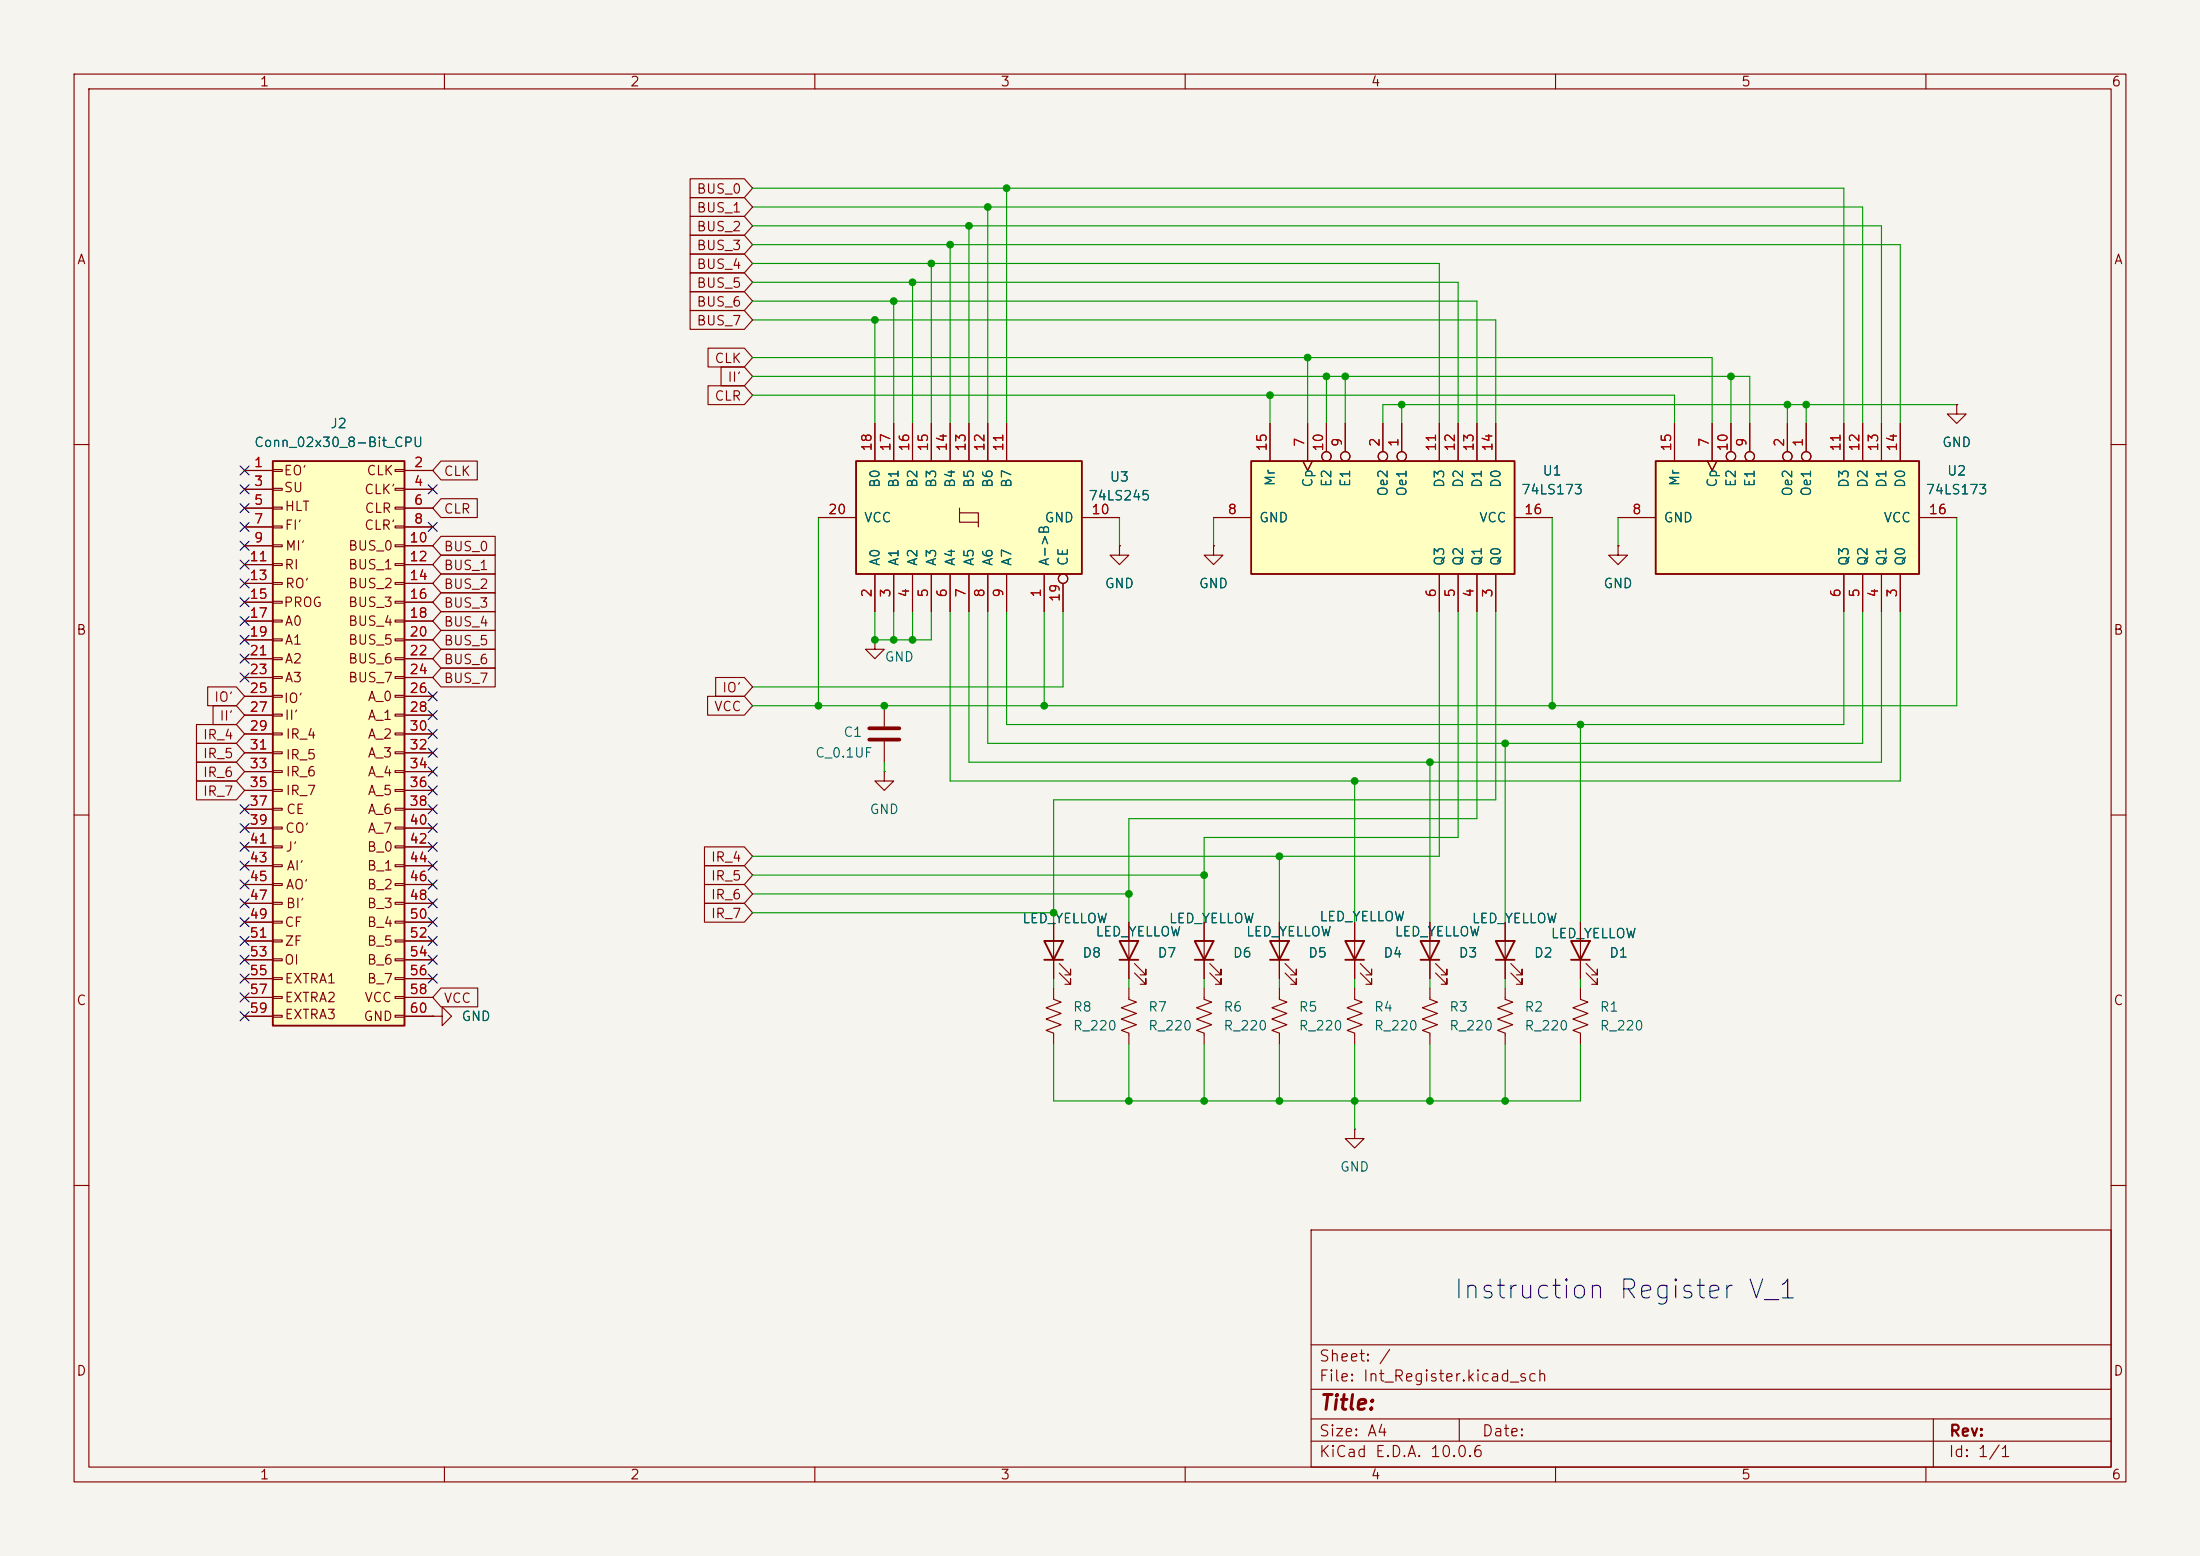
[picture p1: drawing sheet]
<svg xmlns="http://www.w3.org/2000/svg" width="297mm" height="210mm" viewBox="0 0 297 210" stroke-linecap="round" stroke-linejoin="round" font-family="sans-serif">
<path d="M0 0h297v210h-297z" fill="#f5f4ef" stroke="#f5f4ef" stroke-width=".14"/>
<g fill="none" stroke="#840000" stroke-width=".15">
<path d="M10 10h277v190h-277zM12 12h273v186h-273zM60 10v2M110 10v2M160 10v2M210 10v2M260 10v2M10 60h2M285 60h2M118.1 86.4v1.2h1.3l-1.3 1.3-1.3-1.3h1.3M118.1 86.4h.1M10 110h2"/>
<path d="M285 110h2M58.4 137.2h1.3v-1.3l1.3 1.3-1.3 1.2v-1.2M58.4 137.2h.1M213.4 124.5v7.6M214.1 131.3l1.5 1.5v-.7v.7h-.7M214.1 130l1.5 1.6v-.8v.8h-.7M10 160h2M177 166h108v32h-108zM285 160h2M60 198v2M110 198v2M160 198v2"/>
<path d="M177 194.5h108M177 191.5h108M177 187.5h108M177 181.5h108M197 191.5v3M210 198v2M260 198v2M261 191.5v6.5"/>
</g>
<path d="M212.1 127h2.5l-1.2 2.5zM212.1 129.5h2.5" fill="none" stroke="#840000" stroke-width=".25"/>
<path d="M115.6 62.2h30.4v15.3h-30.4z" fill="#ffffc2"/>
<g fill="none" stroke="#840000" stroke-width=".15">
<path d="M118.1 57.2v5M120.6 57.2v5M123.2 57.2v5M125.7 57.2v5M128.3 57.2v5M130.8 57.2v5M133.3 57.2v5M135.9 57.2v5M110.5 69.9h5.1M118.1 77.5v5.1M120.6 77.5v5.1M123.2 77.5v5.1"/>
<path d="M125.7 77.5v5.1M128.3 77.5v5.1M129.5 68.6v.6h2.6v1.9M129.5 69.2v1.3h2.6M130.8 77.5v5.1M133.3 77.5v5.1M135.9 77.5v5.1M141 77.5v5.1M143.5 78.7v3.9M146 69.9h5.1M119.4 95.3v2.7M119.4 100.1v2.8"/>
<circle cx="143.5" cy="78.1" r=".63"/>
</g>
<path d="M115.6 62.2h30.4v15.3h-30.4z" fill="none" stroke="#840000" stroke-width=".25"/>
<path d="M117.3 98.3h4.1M117.3 99.8h4.1" fill="none" stroke="#840000" stroke-width=".51"/>
<path d="M36.8 62.2h17.8v76.2h-17.8z" fill="#ffffc2"/>
<path d="M36.8 62.2h17.8v76.2h-17.8zM141 127h2.5l-1.3 2.5zM141 129.5h2.5M151.1 127h2.6l-1.3 2.5zM151.1 129.5h2.6M161.3 127h2.5l-1.2 2.5zM161.3 129.5h2.5" fill="none" stroke="#840000" stroke-width=".25"/>
<g fill="none" stroke="#840000" stroke-width=".15">
<path d="M33 63.5h3.8M33 66h3.8M33 68.6h3.8M33 71.1h3.8M33 73.7h3.8M33 76.2h3.8M33 78.7h3.8M36.8 63.4h1.3v.2h-1.3zM36.8 65.9h1.3v.3h-1.3zM36.8 68.5h1.3v.2h-1.3zM36.8 71h1.3v.2h-1.3zM36.8 73.5h1.3v.3h-1.3z"/>
<path d="M36.8 76.1h1.3v.2h-1.3zM36.8 78.6h1.3v.3h-1.3zM53.3 63.4h1.3v.2h-1.3zM53.3 65.9h1.3v.3h-1.3zM53.3 68.5h1.3v.2h-1.3zM53.3 71h1.3v.2h-1.3zM53.3 73.5h1.3v.3h-1.3zM53.3 76.1h1.3v.2h-1.3zM53.3 78.6h1.3v.3h-1.3zM54.6 63.5h3.8M54.6 66h3.8M54.6 68.6h3.8"/>
<path d="M54.6 71.1h3.8M54.6 73.7h3.8M54.6 76.2h3.8M54.6 78.7h3.8M151.1 73.7v1.2h1.3l-1.3 1.3-1.2-1.3h1.2M151.1 73.7h.1M163.8 73.7v1.2h1.3l-1.3 1.3-1.2-1.3h1.2M163.8 73.7h.1M33 81.3h3.8M33 83.8h3.8M33 86.4h3.8M33 88.9h3.8"/>
<path d="M33 91.4h3.8M33 94h3.8M33 96.5h3.8M33 99.1h3.8M36.8 81.2h1.3v.2h-1.3zM36.8 83.7h1.3v.2h-1.3zM36.8 86.2h1.3v.3h-1.3zM36.8 88.8h1.3v.2h-1.3zM36.8 91.3h1.3v.3h-1.3zM36.8 93.9h1.3v.2h-1.3zM36.8 96.4h1.3v.2h-1.3zM36.8 98.9h1.3v.3h-1.3z"/>
<path d="M53.3 81.2h1.3v.2h-1.3zM53.3 83.7h1.3v.2h-1.3zM53.3 86.2h1.3v.3h-1.3zM53.3 88.8h1.3v.2h-1.3zM53.3 91.3h1.3v.3h-1.3zM53.3 93.9h1.3v.2h-1.3zM53.3 96.4h1.3v.2h-1.3zM53.3 98.9h1.3v.3h-1.3zM54.6 81.3h3.8M54.6 83.8h3.8M54.6 86.4h3.8M54.6 88.9h3.8"/>
<path d="M54.6 91.4h3.8M54.6 94h3.8M54.6 96.5h3.8M54.6 99.1h3.8M33 101.6h3.8M33 104.1h3.8M33 106.7h3.8M33 109.2h3.8M33 111.8h3.8M33 114.3h3.8M33 116.8h3.8M33 119.4h3.8"/>
<path d="M36.8 101.5h1.3v.2h-1.3zM36.8 104h1.3v.3h-1.3zM36.8 106.6h1.3v.2h-1.3zM36.8 109.1h1.3v.2h-1.3zM36.8 111.6h1.3v.3h-1.3zM36.8 114.2h1.3v.2h-1.3zM36.8 116.7h1.3v.3h-1.3zM36.8 119.3h1.3v.2h-1.3zM53.3 101.5h1.3v.2h-1.3zM53.3 104h1.3v.3h-1.3zM53.3 106.6h1.3v.2h-1.3zM53.3 109.1h1.3v.2h-1.3z"/>
<path d="M53.3 111.6h1.3v.3h-1.3zM53.3 114.2h1.3v.2h-1.3zM53.3 116.7h1.3v.3h-1.3zM53.3 119.3h1.3v.2h-1.3zM54.6 101.6h3.8M54.6 104.1h3.8M54.6 106.7h3.8M54.6 109.2h3.8M54.6 111.8h3.8M54.6 114.3h3.8M54.6 116.8h3.8M54.6 119.4h3.8"/>
<path d="M119.4 104.1v1.3h1.2l-1.2 1.3-1.3-1.3h1.3M119.4 104.1h.1M33 121.9h3.8M33 124.5h3.8M33 127h3.8M33 129.5h3.8M33 132.1h3.8M33 134.6h3.8M33 137.2h3.8M36.8 121.8h1.3v.2h-1.3zM36.8 124.3h1.3v.3h-1.3zM36.8 126.9h1.3v.2h-1.3z"/>
<path d="M36.8 129.4h1.3v.3h-1.3zM36.8 132h1.3v.2h-1.3zM36.8 134.5h1.3v.2h-1.3zM36.8 137h1.3v.3h-1.3zM53.3 121.8h1.3v.2h-1.3zM53.3 124.3h1.3v.3h-1.3zM53.3 126.9h1.3v.2h-1.3zM53.3 129.4h1.3v.3h-1.3zM53.3 132h1.3v.2h-1.3zM53.3 134.5h1.3v.2h-1.3zM53.3 137h1.3v.3h-1.3zM54.6 121.9h3.8"/>
<path d="M54.6 124.5h3.8M54.6 127h3.8M54.6 129.5h3.8M54.6 132.1h3.8M54.6 134.6h3.8M54.6 137.2h3.8M142.2 124.5v7.6M143 131.3l1.5 1.5v-.7v.7h-.7M143 130l1.5 1.6v-.8v.8h-.7M152.4 124.5v7.6M153.2 131.3l1.5 1.5v-.7v.7h-.8M153.2 130l1.5 1.6v-.8v.8h-.8"/>
<path d="M162.6 124.5v7.6M163.3 131.3l1.5 1.5v-.7v.7h-.7M163.3 130l1.5 1.6v-.8v.8h-.7"/>
</g>
<path d="M168.9 62.2h35.6v15.3h-35.6z" fill="#ffffc2"/>
<path d="M168.9 62.2h35.6v15.3h-35.6zM171.4 127h2.6l-1.3 2.5zM171.4 129.5h2.6M191.8 127h2.5l-1.3 2.5zM191.8 129.5h2.5M201.9 127h2.6l-1.3 2.5zM201.9 129.5h2.6" fill="none" stroke="#840000" stroke-width=".25"/>
<g fill="none" stroke="#840000" stroke-width=".15">
<path d="M171.4 57.2v5M176.5 57.2v5M179.1 57.2v3.8M181.6 57.2v3.8M186.7 57.2v3.8M189.2 57.2v3.8M194.3 57.2v5M196.8 57.2v5M199.4 57.2v5M201.9 57.2v5M163.8 69.9h5.1M175.9 62.2l.6 1.3 .7-1.3"/>
<path d="M194.3 77.5v5.1M196.8 77.5v5.1M199.4 77.5v5.1M201.9 77.5v5.1M204.5 69.9h5M152.4 133.4v1.5l1 .4-2 .7 2 .8-2 .7 2 .8-2 .8 1 .3v1.6M162.6 133.4v1.5l1 .4-2.1 .7 2.1 .8-2.1 .7 2.1 .8-2.1 .8 1.1 .3v1.6M172.7 124.5v7.6M173.5 131.3l1.5 1.5v-.7v.7h-.8M173.5 130l1.5 1.6v-.8v.8h-.8M182.9 133.4v1.5l1 .4-2 .7 2 .8-2 .7 2 .8-2 .8 1 .3v1.6M193 133.4v1.5l1.1 .4-2.1 .7 2.1 .8-2.1 .7 2.1 .8-2.1 .8 1 .3v1.6"/>
<path d="M193 124.5v7.6M193.8 131.3l1.5 1.5v-.7v.7h-.7M193.8 130l1.5 1.6v-.8v.8h-.7M203.2 133.4v1.5l1 .4-2 .7 2 .8-2 .7 2 .8-2 .8 1 .3v1.6M203.2 124.5v7.6M204 131.3l1.5 1.5v-.7v.7h-.8M204 130l1.5 1.6v-.8v.8h-.8M213.4 133.4v1.5l1 .4-2.1 .7 2.1 .8-2.1 .7 2.1 .8-2.1 .8 1.1 .3v1.6M182.9 152.4v1.3h1.2l-1.2 1.2-1.3-1.2h1.3M182.9 152.4h.1"/>
<circle cx="179.1" cy="61.6" r=".63"/>
<circle cx="181.6" cy="61.6" r=".63"/>
<circle cx="186.7" cy="61.6" r=".63"/>
<circle cx="189.2" cy="61.6" r=".63"/>
</g>
<path d="M223.5 62.2h35.6v15.3h-35.6z" fill="#ffffc2"/>
<path d="M223.5 62.2h35.6v15.3h-35.6zM181.6 127h2.5l-1.2 2.5zM181.6 129.5h2.5" fill="none" stroke="#840000" stroke-width=".25"/>
<g fill="none" stroke="#840000" stroke-width=".15">
<path d="M93.2 39.4h7.3l1.1 1.2-1.1 1.3h-7.3zM93.2 36.8h7.3l1.1 1.3-1.1 1.3h-7.3zM93.2 31.7h7.3l1.1 1.3-1.1 1.3h-7.3zM93.2 29.2h7.3l1.1 1.3-1.1 1.3h-7.3zM93.2 24.1h7.3l1.1 1.3-1.1 1.3h-7.3zM93.2 34.3h7.3l1.1 1.3-1.1 1.2h-7.3zM93.2 26.7h7.3l1.1 1.2-1.1 1.3h-7.3zM93.2 41.9h7.3l1.1 1.3-1.1 1.3h-7.3zM95.6 47h4.9l1.1 1.3-1.1 1.2h-4.9zM95.6 52.1h4.9l1.1 1.2-1.1 1.3h-4.9zM97.3 49.5h3.2l1.1 1.3-1.1 1.3h-3.2zM118.1 57.2v5"/>
<path d="M120.6 57.2v5M123.2 57.2v5M125.7 57.2v5M128.3 57.2v5M130.8 57.2v5M133.3 57.2v5M135.9 57.2v5M171.4 57.2v5M176.5 57.2v5M179.1 57.2v3.8M181.6 57.2v3.8M186.7 57.2v3.8"/>
<path d="M189.2 57.2v3.8M194.3 57.2v5M196.8 57.2v5M199.4 57.2v5M201.9 57.2v5M226.1 57.2v5M231.1 57.2v5M233.7 57.2v3.8M236.2 57.2v3.8M241.3 57.2v3.8M243.8 57.2v3.8M248.9 57.2v5"/>
<path d="M251.5 57.2v5M254 57.2v5M256.5 57.2v5M264.2 54.6v1.3h1.2l-1.2 1.3-1.3-1.3h1.3M264.2 54.6h.1M33 63.5h3.8M33 66h3.8M33 68.6h3.8M33 71.1h3.8M33 73.7h3.8M33 76.2h3.8M33 78.7h3.8"/>
<path d="M54.6 63.5h3.8M54.6 66h3.8M54.6 68.6h3.8M54.6 71.1h3.8M54.6 73.7h3.8M54.6 76.2h3.8M54.6 78.7h3.8M59.5 77.5h7.4v2.5h-7.4l-1.1-1.3zM59.5 72.4h7.4v2.5h-7.4l-1.1-1.2zM59.5 74.9h7.4v2.6h-7.4l-1.1-1.3zM59.5 62.2h4.9v2.6h-4.9l-1.1-1.3zM59.5 67.3h4.9v2.6h-4.9l-1.1-1.3z"/>
<path d="M110.5 69.9h5.1M118.1 77.5v5.1M120.6 77.5v5.1M123.2 77.5v5.1M125.7 77.5v5.1M128.3 77.5v5.1M130.8 77.5v5.1M133.3 77.5v5.1M135.9 77.5v5.1M141 77.5v5.1M143.5 78.7v3.9M146 69.9h5.1"/>
<path d="M151.1 73.7h.1M163.8 73.7h.1M163.8 69.9h5.1M175.9 62.2l.6 1.3 .7-1.3M194.3 77.5v5.1M196.8 77.5v5.1M199.4 77.5v5.1M201.9 77.5v5.1M204.5 69.9h5M218.4 73.7v1.2h1.3l-1.3 1.3-1.2-1.3h1.2M218.4 73.7h.1M218.4 69.9h5.1"/>
<path d="M230.5 62.2l.6 1.3 .7-1.3M248.9 77.5v5.1M251.5 77.5v5.1M254 77.5v5.1M256.5 77.5v5.1M259.1 69.9h5.1M26.5 97.8h5.4l1.1 1.3-1.1 1.2h-5.4zM28 92.7h3.9l1.1 1.3-1.1 1.3h-3.9zM28.8 95.2h3.1l1.1 1.3-1.1 1.3h-3.1zM33 81.3h3.8M33 83.8h3.8M33 86.4h3.8"/>
<path d="M33 88.9h3.8M33 91.4h3.8M33 94h3.8M33 96.5h3.8M33 99.1h3.8M54.6 81.3h3.8M54.6 83.8h3.8M54.6 86.4h3.8M54.6 88.9h3.8M54.6 91.4h3.8M54.6 94h3.8M54.6 96.5h3.8"/>
<path d="M54.6 99.1h3.8M59.5 90.2h7.4v2.5h-7.4l-1.1-1.3zM59.5 82.5h7.4v2.6h-7.4l-1.1-1.3zM59.5 87.6h7.4v2.6h-7.4l-1.1-1.3zM59.5 85.1h7.4v2.5h-7.4l-1.1-1.2zM59.5 80h7.4v2.6h-7.4l-1.1-1.3zM95.5 94h5l1.1 1.3-1.1 1.2h-5zM96.6 91.4h3.9l1.1 1.3-1.1 1.3h-3.9zM26.5 105.4h5.4l1.1 1.3-1.1 1.3h-5.4zM26.5 100.3h5.4l1.1 1.3-1.1 1.3h-5.4zM26.5 102.9h5.4l1.1 1.2-1.1 1.3h-5.4zM33 101.6h3.8"/>
<path d="M33 104.1h3.8M33 106.7h3.8M33 109.2h3.8M33 111.8h3.8M33 114.3h3.8M33 116.8h3.8M33 119.4h3.8M54.6 101.6h3.8M54.6 104.1h3.8M54.6 106.7h3.8M54.6 109.2h3.8M54.6 111.8h3.8"/>
<path d="M54.6 114.3h3.8M54.6 116.8h3.8M54.6 119.4h3.8M95.1 119.4h5.4l1.1 1.3-1.1 1.2h-5.4zM95.1 116.8h5.4l1.1 1.3-1.1 1.3h-5.4zM95.1 114.3h5.4l1.1 1.3-1.1 1.2h-5.4zM33 121.9h3.8M33 124.5h3.8M33 127h3.8M33 129.5h3.8M33 132.1h3.8M33 134.6h3.8"/>
<path d="M33 137.2h3.8M54.6 121.9h3.8M54.6 124.5h3.8M54.6 127h3.8M54.6 129.5h3.8M54.6 132.1h3.8M54.6 134.6h3.8M54.6 137.2h3.8M58.4 137.2h.1M59.5 133.3h5v2.6h-5l-1.1-1.3zM95.1 121.9h5.4l1.1 1.3-1.1 1.3h-5.4zM142.2 133.4v1.5l1.1 .4-2.1 .7 2.1 .8-2.1 .7 2.1 .8-2.1 .8 1 .3v1.6"/>
<path d="M142.2 124.5v2.5M142.2 129.5v2.6M152.4 124.5v2.5M152.4 129.5v2.6M162.6 124.5v2.5M162.6 129.5v2.6M172.7 133.4v1.5l1 .4-2 .7 2 .8-2 .7 2 .8-2 .8 1 .3v1.6M172.7 124.5v2.5M172.7 129.5v2.6M182.9 124.5v7.6M183.6 131.3l1.6 1.5v-.7v.7h-.8M183.6 130l1.6 1.6v-.8v.8h-.8"/>
<path d="M193 124.5v2.5M193 129.5v2.6M203.2 124.5v2.5M203.2 129.5v2.6M213.4 124.5v2.5M213.4 129.5v2.6"/>
<circle cx="143.5" cy="78.1" r=".63"/>
<circle cx="179.1" cy="61.6" r=".63"/>
<circle cx="181.6" cy="61.6" r=".63"/>
<circle cx="186.7" cy="61.6" r=".63"/>
<circle cx="189.2" cy="61.6" r=".63"/>
<circle cx="233.7" cy="61.6" r=".63"/>
<circle cx="236.2" cy="61.6" r=".63"/>
<circle cx="241.3" cy="61.6" r=".63"/>
<circle cx="243.8" cy="61.6" r=".63"/>
</g>
<g fill="none" stroke="#009600" stroke-width=".15">
<path d="M101.6 38.1h95.2v19.1M101.6 30.5h152.4v26.7M101.6 33h154.9v24.2M101.6 25.4h147.3v31.8M101.6 27.9h149.9v29.3M101.6 35.6h92.7v21.6M123.2 38.1v19.1M125.7 35.6v21.6M128.3 33v24.2M130.8 30.5v26.7M133.3 27.9v29.3M135.9 25.4v31.8"/>
<path d="M101.6 40.6h97.8v16.6M101.6 43.2h100.3v14M101.6 50.8h134.6v6.4M101.6 53.3h124.5v3.9M101.6 48.3h129.5v8.9M118.1 43.2v14M120.6 40.6v16.6M171.4 53.3v3.9M176.5 48.3v8.9M179.1 50.8v6.4M181.6 50.8v6.4M189.2 54.6v2.6"/>
<path d="M233.7 50.8v6.4M241.3 54.6v2.6M243.8 54.6v2.6M264.2 54.6h-77.5v2.6M110.5 69.9v25.4M151.1 69.9v3.8M163.8 69.9v3.8M209.5 69.9v25.4M218.4 69.9v3.8M264.2 69.9v25.4h-162.6M118.1 82.6v3.8h7.6v-3.8M120.6 82.6v3.8"/>
<path d="M123.2 82.6v3.8M128.3 82.6v22.8h128.2v-22.8M130.8 82.6v20.3h123.2v-20.3M133.3 82.6v17.7h118.2v-17.7M135.9 82.6v15.2h113v-15.2M141 82.6v12.7M143.5 82.6v10.1h-41.9M194.3 82.6v33h-92.7M196.8 82.6v30.4h-34.2v11.5M199.4 82.6v27.9h-47v14M201.9 82.6v25.4h-59.7v16.5M213.4 97.8v26.7"/>
<path d="M101.6 118.1h61M119.4 102.9v1.2M172.7 115.6v8.9M182.9 105.4v19.1M193 102.9v21.6M203.2 100.3v24.2M101.6 120.7h50.8M101.6 123.2h40.6M142.2 132.1v1.3M152.4 132.1v1.3M162.6 132.1v1.3M172.7 132.1v1.3"/>
<path d="M182.9 132.1v1.3M193 132.1v1.3M203.2 132.1v1.3M213.4 132.1v1.3M142.2 141v7.6h71.2v-7.6M152.4 141v7.6M162.6 141v7.6M172.7 141v7.6M182.9 141v11.4M193 141v7.6M203.2 141v7.6"/>
</g>
<g fill="none" stroke="#000084" stroke-width=".15">
<path d="M32.4 75.6l1.2 1.2M32.4 73.1l1.2 1.2M32.4 78.1l1.2 1.2M32.4 62.9l1.2 1.2M32.4 70.5l1.2 1.2M32.4 65.4l1.2 1.2M32.4 68l1.2 1.2M33.6 75.6l-1.2 1.2M33.6 73.1l-1.2 1.2M33.6 78.1l-1.2 1.2M33.6 62.9l-1.2 1.2M33.6 70.5l-1.2 1.2"/>
<path d="M33.6 65.4l-1.2 1.2M33.6 68l-1.2 1.2M57.8 70.5l1.2 1.2M57.8 65.4l1.2 1.2M59 70.5l-1.2 1.2M59 65.4l-1.2 1.2M32.4 80.7l1.2 1.2M32.4 85.8l1.2 1.2M32.4 88.3l1.2 1.2M32.4 90.8l1.2 1.2M32.4 83.2l1.2 1.2M33.6 80.7l-1.2 1.2"/>
<path d="M33.6 85.8l-1.2 1.2M33.6 88.3l-1.2 1.2M33.6 90.8l-1.2 1.2M33.6 83.2l-1.2 1.2M57.8 98.5l1.2 1.2M57.8 95.9l1.2 1.2M57.8 93.4l1.2 1.2M59 93.4l-1.2 1.2M59 98.5l-1.2 1.2M59 95.9l-1.2 1.2M32.4 118.8l1.2 1.2M32.4 108.6l1.2 1.2"/>
<path d="M32.4 111.2l1.2 1.2M32.4 113.7l1.2 1.2M32.4 116.2l1.2 1.2M33.6 118.8l-1.2 1.2M33.6 108.6l-1.2 1.2M33.6 111.2l-1.2 1.2M33.6 113.7l-1.2 1.2M33.6 116.2l-1.2 1.2M57.8 103.5l1.2 1.2M57.8 111.2l1.2 1.2M57.8 106.1l1.2 1.2M57.8 113.7l1.2 1.2"/>
<path d="M57.8 118.8l1.2 1.2M57.8 101l1.2 1.2M57.8 108.6l1.2 1.2M57.8 116.2l1.2 1.2M59 103.5l-1.2 1.2M59 111.2l-1.2 1.2M59 106.1l-1.2 1.2M59 113.7l-1.2 1.2M59 101l-1.2 1.2M59 108.6l-1.2 1.2M59 118.8l-1.2 1.2M59 116.2l-1.2 1.2"/>
<path d="M32.4 121.3l1.2 1.2M32.4 126.4l1.2 1.2M32.4 123.9l1.2 1.2M32.4 134l1.2 1.2M32.4 136.6l1.2 1.2M32.4 131.5l1.2 1.2M32.4 128.9l1.2 1.2M33.6 136.6l-1.2 1.2M33.6 131.5l-1.2 1.2M33.6 123.9l-1.2 1.2M33.6 121.3l-1.2 1.2M33.6 126.4l-1.2 1.2"/>
<path d="M33.6 134l-1.2 1.2M33.6 128.9l-1.2 1.2M57.8 123.9l1.2 1.2M57.8 121.3l1.2 1.2M57.8 126.4l1.2 1.2M57.8 131.5l1.2 1.2M57.8 128.9l1.2 1.2M59 123.9l-1.2 1.2M59 121.3l-1.2 1.2M59 126.4l-1.2 1.2M59 131.5l-1.2 1.2M59 128.9l-1.2 1.2"/>
</g>
<g fill="#009600" stroke="#009600" stroke-width=".14">
<circle cx="110.5" cy="95.3" r=".46"/>
<circle cx="135.9" cy="25.4" r=".46"/>
<circle cx="133.3" cy="27.9" r=".46"/>
<circle cx="130.8" cy="30.5" r=".46"/>
<circle cx="128.3" cy="33" r=".46"/>
<circle cx="118.1" cy="43.2" r=".46"/>
<circle cx="120.6" cy="40.6" r=".46"/>
<circle cx="125.7" cy="35.6" r=".46"/>
<circle cx="123.2" cy="38.1" r=".46"/>
<circle cx="119.4" cy="95.3" r=".46"/>
<circle cx="118.1" cy="86.4" r=".46"/>
<circle cx="123.2" cy="86.4" r=".46"/>
<circle cx="120.6" cy="86.4" r=".46"/>
<circle cx="141" cy="95.3" r=".46"/>
<circle cx="203.2" cy="100.3" r=".46"/>
<circle cx="182.9" cy="105.4" r=".46"/>
<circle cx="193" cy="102.9" r=".46"/>
<circle cx="181.6" cy="50.8" r=".46"/>
<circle cx="189.2" cy="54.6" r=".46"/>
<circle cx="171.4" cy="53.3" r=".46"/>
<circle cx="179.1" cy="50.8" r=".46"/>
<circle cx="176.5" cy="48.3" r=".46"/>
<circle cx="233.7" cy="50.8" r=".46"/>
<circle cx="162.6" cy="148.6" r=".46"/>
<circle cx="152.4" cy="148.6" r=".46"/>
<circle cx="162.6" cy="118.1" r=".46"/>
<circle cx="172.7" cy="115.6" r=".46"/>
<circle cx="142.2" cy="123.2" r=".46"/>
<circle cx="152.4" cy="120.7" r=".46"/>
<circle cx="213.4" cy="97.8" r=".46"/>
<circle cx="209.5" cy="95.3" r=".46"/>
<circle cx="241.3" cy="54.6" r=".46"/>
<circle cx="243.8" cy="54.6" r=".46"/>
<circle cx="193" cy="148.6" r=".46"/>
<circle cx="172.7" cy="148.6" r=".46"/>
<circle cx="203.2" cy="148.6" r=".46"/>
<circle cx="182.9" cy="148.6" r=".46"/>
</g>
<text font-size="2.5" fill="#0000c2" x="196.1" y="175.9">Instruction Register V_1</text>
<text font-size="2" fill="#840000" x="178" y="190.8">Title:</text>
<g font-size="1.5" fill="#840000">
<text x="178" y="184.1">Sheet: /</text>
<text x="178" y="186.8">File: Int_Register.kicad_sch</text>
<text x="178" y="197">KiCad E.D.A. 10.0.6</text>
<text x="178" y="194.2">Size: A4</text>
<text x="200" y="194.2">Date:</text>
<text x="263" y="197">Id: 1/1</text>
<text x="263" y="194.2">Rev:</text>
</g>
<g font-size="1.3" fill="#840000">
<text x="35" y="12">1</text>
<text x="85" y="12">2</text>
<text x="135" y="12">3</text>
<text x="185" y="12">4</text>
<text x="235" y="12">5</text>
<text x="285" y="12">6</text>
<text x="94" y="26.5">BUS_0</text>
<text x="94" y="29">BUS_1</text>
<text x="10.3" y="36">A</text>
<text x="94" y="34.1">BUS_3</text>
<text x="94" y="31.5">BUS_2</text>
<text x="285.3" y="36">A</text>
<text x="94" y="41.7">BUS_6</text>
<text x="94" y="39.2">BUS_5</text>
<text x="94" y="36.6">BUS_4</text>
<text x="94" y="44.2">BUS_7</text>
<text x="96.4" y="49.3">CLK</text>
<text x="98.1" y="51.9">II'</text>
<text x="96.4" y="54.4">CLR</text>
<text x="38.2" y="64.5">EO'</text>
<text x="49.4" y="64.5">CLK</text>
<text x="59.8" y="64.6">CLK</text>
<text x="38.2" y="66.7">SU</text>
<text x="38.3" y="69.3">HLT</text>
<text x="38.3" y="71.8">FI'</text>
<text x="49.1" y="67">CLK'</text>
<text x="49.1" y="71.8">CLR'</text>
<text x="49.1" y="69.5">CLR</text>
<text x="59.8" y="69.6">CLR</text>
<text x="38.3" y="77.2">RI</text>
<text x="38.4" y="74.6">MI'</text>
<text x="46.9" y="74.6">BUS_0</text>
<text x="46.9" y="77.2">BUS_1</text>
<text x="59.8" y="74.7">BUS_0</text>
<text x="59.8" y="77.3">BUS_1</text>
<text x="38.2" y="82.2">PROG</text>
<text x="38.4" y="79.7">RO'</text>
<text x="46.9" y="79.7">BUS_2</text>
<text x="46.9" y="82.2">BUS_3</text>
<text x="59.8" y="79.8">BUS_2</text>
<text x="59.8" y="82.3">BUS_3</text>
<text x="10.2" y="86">B</text>
<text x="38.3" y="84.8">A0</text>
<text x="38.3" y="87.3">A1</text>
<text x="38.3" y="89.9">A2</text>
<text x="46.9" y="84.8">BUS_4</text>
<text x="46.9" y="87.3">BUS_5</text>
<text x="46.9" y="89.9">BUS_6</text>
<text x="59.8" y="84.9">BUS_4</text>
<text x="59.8" y="90">BUS_6</text>
<text x="59.8" y="87.4">BUS_5</text>
<text x="285.2" y="86">B</text>
<text x="28.8" y="95">IO'</text>
<text x="38.2" y="95.2">IO'</text>
<text x="38.3" y="92.4">A3</text>
<text x="46.9" y="92.4">BUS_7</text>
<text x="49.5" y="94.9">A_0</text>
<text x="59.8" y="92.5">BUS_7</text>
<text x="97.4" y="93.8">IO'</text>
<text x="27.3" y="100.1">IR_4</text>
<text x="29.5" y="97.6">II'</text>
<text x="38.3" y="97.5">II'</text>
<text x="38.5" y="100">IR_4</text>
<text x="49.5" y="97.5">A_1</text>
<text x="49.5" y="100">A_2</text>
<text x="96.3" y="96.3">VCC</text>
<text x="27.3" y="107.7">IR_7</text>
<text x="27.3" y="102.7">IR_5</text>
<text x="27.3" y="105.2">IR_6</text>
<text x="38.5" y="102.8">IR_5</text>
<text x="38.5" y="105.1">IR_6</text>
<text x="38.5" y="107.6">IR_7</text>
<text x="49.5" y="102.6">A_3</text>
<text x="49.5" y="105.1">A_4</text>
<text x="49.5" y="107.6">A_5</text>
<text x="38.4" y="112.7">CO'</text>
<text x="38.5" y="110.2">CE</text>
<text x="49.5" y="110.2">A_6</text>
<text x="49.5" y="112.7">A_7</text>
<text x="38.5" y="115.3">J'</text>
<text x="38.6" y="117.8">AI'</text>
<text x="49.5" y="115.3">B_0</text>
<text x="49.5" y="117.8">B_1</text>
<text x="95.9" y="119.2">IR_5</text>
<text x="95.9" y="116.6">IR_4</text>
<text x="38.3" y="125.4">CF</text>
<text x="38.5" y="120.3">AO'</text>
<text x="38.5" y="122.9">BI'</text>
<text x="49.5" y="120.3">B_2</text>
<text x="49.5" y="122.9">B_3</text>
<text x="49.5" y="125.4">B_4</text>
<text x="95.9" y="124.2">IR_7</text>
<text x="95.9" y="121.7">IR_6</text>
<text x="38.3" y="130.5">OI</text>
<text x="38.3" y="128">ZF</text>
<text x="49.5" y="128">B_5</text>
<text x="49.5" y="130.5">B_6</text>
<text x="10.2" y="136">C</text>
<text x="38.3" y="133">EXTRA1</text>
<text x="38.3" y="135.6">EXTRA2</text>
<text x="38.3" y="137.9">EXTRA3</text>
<text x="49.1" y="135.6">VCC</text>
<text x="49.5" y="133">B_7</text>
<text x="59.8" y="135.7">VCC</text>
<text x="285.2" y="136">C</text>
<text x="49" y="138.1">GND</text>
<text x="10.2" y="186">D</text>
<text x="285.2" y="186">D</text>
<text x="35" y="200">1</text>
<text x="85" y="200">2</text>
<text x="135" y="200">3</text>
<text x="185" y="200">4</text>
<text x="235" y="200">5</text>
<text x="285" y="200">6</text>
</g>
<g font-size="1.3" fill="#006464">
<text x="44.5" y="58.1">J2</text>
<text x="34.2" y="60.7">Conn_02x30_8-Bit_CPU</text>
<text x="119.1" y="66" transform="rotate(-90 119.1 66)">B0</text>
<text x="121.6" y="66" transform="rotate(-90 121.6 66)">B1</text>
<text x="124.2" y="66" transform="rotate(-90 124.2 66)">B2</text>
<text x="126.7" y="66" transform="rotate(-90 126.7 66)">B3</text>
<text x="129.2" y="66" transform="rotate(-90 129.2 66)">B4</text>
<text x="131.8" y="66" transform="rotate(-90 131.8 66)">B5</text>
<text x="134.3" y="66" transform="rotate(-90 134.3 66)">B6</text>
<text x="136.9" y="66" transform="rotate(-90 136.9 66)">B7</text>
<text x="149.7" y="65.3">U3</text>
<text x="172.4" y="65.7" transform="rotate(-90 172.4 65.7)">Mr</text>
<text x="177.5" y="65.9" transform="rotate(-90 177.5 65.9)">Cp</text>
<text x="180" y="65.8" transform="rotate(-90 180 65.8)">E2</text>
<text x="182.6" y="65.8" transform="rotate(-90 182.6 65.8)">E1</text>
<text x="195.3" y="66" transform="rotate(-90 195.3 66)">D3</text>
<text x="197.8" y="66" transform="rotate(-90 197.8 66)">D2</text>
<text x="200.4" y="66" transform="rotate(-90 200.4 66)">D1</text>
<text x="202.9" y="66" transform="rotate(-90 202.9 66)">D0</text>
<text x="208.2" y="64.5">U1</text>
<text x="227" y="65.7" transform="rotate(-90 227 65.7)">Mr</text>
<text x="232.1" y="65.9" transform="rotate(-90 232.1 65.9)">Cp</text>
<text x="234.6" y="65.8" transform="rotate(-90 234.6 65.8)">E2</text>
<text x="237.2" y="65.8" transform="rotate(-90 237.2 65.8)">E1</text>
<text x="249.9" y="66" transform="rotate(-90 249.9 66)">D3</text>
<text x="252.4" y="66" transform="rotate(-90 252.4 66)">D2</text>
<text x="255" y="66" transform="rotate(-90 255 66)">D1</text>
<text x="257.5" y="66" transform="rotate(-90 257.5 66)">D0</text>
<text x="262.1" y="60.7">GND</text>
<text x="262.8" y="64.5">U2</text>
<text x="116.6" y="70.8">VCC</text>
<text x="140.9" y="70.8">GND</text>
<text x="146.9" y="67.9">74LS245</text>
<text x="169.9" y="70.8">GND</text>
<text x="187.7" y="67.1" transform="rotate(-90 187.7 67.1)">Oe2</text>
<text x="190.2" y="67.1" transform="rotate(-90 190.2 67.1)">Oe1</text>
<text x="199.6" y="70.8">VCC</text>
<text x="205.3" y="67">74LS173</text>
<text x="224.5" y="70.8">GND</text>
<text x="242.3" y="67.1" transform="rotate(-90 242.3 67.1)">Oe2</text>
<text x="244.8" y="67.1" transform="rotate(-90 244.8 67.1)">Oe1</text>
<text x="254.2" y="70.8">VCC</text>
<text x="259.9" y="67">74LS173</text>
<text x="119.1" y="76.5" transform="rotate(-90 119.1 76.5)">A0</text>
<text x="121.6" y="76.5" transform="rotate(-90 121.6 76.5)">A1</text>
<text x="124.2" y="76.5" transform="rotate(-90 124.2 76.5)">A2</text>
<text x="126.7" y="76.5" transform="rotate(-90 126.7 76.5)">A3</text>
<text x="129.2" y="76.5" transform="rotate(-90 129.2 76.5)">A4</text>
<text x="131.8" y="76.5" transform="rotate(-90 131.8 76.5)">A5</text>
<text x="134.3" y="76.5" transform="rotate(-90 134.3 76.5)">A6</text>
<text x="136.9" y="76.5" transform="rotate(-90 136.9 76.5)">A7</text>
<text x="141.9" y="76.5" transform="rotate(-90 141.9 76.5)">A-&gt;B</text>
<text x="144.5" y="76.5" transform="rotate(-90 144.5 76.5)">CE</text>
<text x="195.3" y="76.5" transform="rotate(-90 195.3 76.5)">Q3</text>
<text x="197.8" y="76.5" transform="rotate(-90 197.8 76.5)">Q2</text>
<text x="200.4" y="76.5" transform="rotate(-90 200.4 76.5)">Q1</text>
<text x="202.9" y="76.5" transform="rotate(-90 202.9 76.5)">Q0</text>
<text x="249.9" y="76.5" transform="rotate(-90 249.9 76.5)">Q3</text>
<text x="252.4" y="76.5" transform="rotate(-90 252.4 76.5)">Q2</text>
<text x="255" y="76.5" transform="rotate(-90 255 76.5)">Q1</text>
<text x="257.5" y="76.5" transform="rotate(-90 257.5 76.5)">Q0</text>
<text x="149.1" y="79.7">GND</text>
<text x="161.8" y="79.7">GND</text>
<text x="216.4" y="79.7">GND</text>
<text x="119.3" y="89.6">GND</text>
<text x="113.8" y="99.8">C1</text>
<text x="110" y="102.6">C_0.1UF</text>
<text x="117.3" y="110.2">GND</text>
<text x="137.9" y="124.9">LED_YELLOW</text>
<text x="157.7" y="124.9">LED_YELLOW</text>
<text x="178" y="124.7">LED_YELLOW</text>
<text x="198.6" y="124.9">LED_YELLOW</text>
<text x="146" y="129.6">D8</text>
<text x="147.8" y="126.7">LED_YELLOW</text>
<text x="156.2" y="129.6">D7</text>
<text x="166.4" y="129.6">D6</text>
<text x="168.1" y="126.7">LED_YELLOW</text>
<text x="176.5" y="129.6">D5</text>
<text x="186.7" y="129.6">D4</text>
<text x="188.2" y="126.7">LED_YELLOW</text>
<text x="196.8" y="129.6">D3</text>
<text x="207" y="129.6">D2</text>
<text x="209.3" y="126.9">LED_YELLOW</text>
<text x="217.2" y="129.6">D1</text>
<text x="144.8" y="136.9">R8</text>
<text x="154.9" y="136.9">R7</text>
<text x="165.1" y="136.9">R6</text>
<text x="175.2" y="136.9">R5</text>
<text x="185.4" y="136.9">R4</text>
<text x="195.6" y="136.9">R3</text>
<text x="205.7" y="136.9">R2</text>
<text x="215.9" y="136.9">R1</text>
<text x="62.2" y="138.1">GND</text>
<text x="144.8" y="139.4">R_220</text>
<text x="154.9" y="139.4">R_220</text>
<text x="165.1" y="139.4">R_220</text>
<text x="175.2" y="139.4">R_220</text>
<text x="185.4" y="139.4">R_220</text>
<text x="195.6" y="139.4">R_220</text>
<text x="205.7" y="139.4">R_220</text>
<text x="215.9" y="139.4">R_220</text>
<text x="180.8" y="158.4">GND</text>
</g>
<g font-size="1.3" fill="#a90000">
<text x="34.2" y="63.4">1</text>
<text x="34.2" y="65.9">3</text>
<text x="55.8" y="63.4">2</text>
<text x="55.8" y="65.9">4</text>
<text x="118" y="61" transform="rotate(-90 118 61)">18</text>
<text x="120.5" y="61" transform="rotate(-90 120.5 61)">17</text>
<text x="123.1" y="61" transform="rotate(-90 123.1 61)">16</text>
<text x="125.6" y="61" transform="rotate(-90 125.6 61)">15</text>
<text x="128.1" y="61" transform="rotate(-90 128.1 61)">14</text>
<text x="130.7" y="61" transform="rotate(-90 130.7 61)">13</text>
<text x="133.2" y="61" transform="rotate(-90 133.2 61)">12</text>
<text x="135.8" y="61" transform="rotate(-90 135.8 61)">11</text>
<text x="171.3" y="61" transform="rotate(-90 171.3 61)">15</text>
<text x="176.4" y="60.4" transform="rotate(-90 176.4 60.4)">7</text>
<text x="178.9" y="61" transform="rotate(-90 178.9 61)">10</text>
<text x="181.5" y="60.4" transform="rotate(-90 181.5 60.4)">9</text>
<text x="186.6" y="60.4" transform="rotate(-90 186.6 60.4)">2</text>
<text x="189.1" y="60.4" transform="rotate(-90 189.1 60.4)">1</text>
<text x="194.2" y="61" transform="rotate(-90 194.2 61)">11</text>
<text x="196.7" y="61" transform="rotate(-90 196.7 61)">12</text>
<text x="199.3" y="61" transform="rotate(-90 199.3 61)">13</text>
<text x="201.8" y="61" transform="rotate(-90 201.8 61)">14</text>
<text x="225.9" y="61" transform="rotate(-90 225.9 61)">15</text>
<text x="231" y="60.4" transform="rotate(-90 231 60.4)">7</text>
<text x="233.5" y="61" transform="rotate(-90 233.5 61)">10</text>
<text x="236.1" y="60.4" transform="rotate(-90 236.1 60.4)">9</text>
<text x="241.2" y="60.4" transform="rotate(-90 241.2 60.4)">2</text>
<text x="243.7" y="60.4" transform="rotate(-90 243.7 60.4)">1</text>
<text x="248.8" y="61" transform="rotate(-90 248.8 61)">11</text>
<text x="251.3" y="61" transform="rotate(-90 251.3 61)">12</text>
<text x="253.9" y="61" transform="rotate(-90 253.9 61)">13</text>
<text x="256.4" y="61" transform="rotate(-90 256.4 61)">14</text>
<text x="34.2" y="68.4">5</text>
<text x="34.2" y="71">7</text>
<text x="55.8" y="68.4">6</text>
<text x="55.8" y="71">8</text>
<text x="111.7" y="69.7">20</text>
<text x="147.3" y="69.7">10</text>
<text x="165.6" y="69.7">8</text>
<text x="205.7" y="69.7">16</text>
<text x="220.2" y="69.7">8</text>
<text x="260.3" y="69.7">16</text>
<text x="33.6" y="76.1">11</text>
<text x="34.2" y="73.5">9</text>
<text x="55.2" y="73.5">10</text>
<text x="55.2" y="76.1">12</text>
<text x="33.6" y="78.6">13</text>
<text x="33.6" y="81.1">15</text>
<text x="33.6" y="83.7">17</text>
<text x="55.2" y="78.6">14</text>
<text x="55.2" y="81.1">16</text>
<text x="55.2" y="83.7">18</text>
<text x="118" y="80.7" transform="rotate(-90 118 80.7)">2</text>
<text x="120.5" y="80.7" transform="rotate(-90 120.5 80.7)">3</text>
<text x="123.1" y="80.7" transform="rotate(-90 123.1 80.7)">4</text>
<text x="125.6" y="80.7" transform="rotate(-90 125.6 80.7)">5</text>
<text x="128.1" y="80.7" transform="rotate(-90 128.1 80.7)">6</text>
<text x="130.7" y="80.7" transform="rotate(-90 130.7 80.7)">7</text>
<text x="133.2" y="80.7" transform="rotate(-90 133.2 80.7)">8</text>
<text x="135.8" y="80.7" transform="rotate(-90 135.8 80.7)">9</text>
<text x="140.8" y="80.7" transform="rotate(-90 140.8 80.7)">1</text>
<text x="143.4" y="81.3" transform="rotate(-90 143.4 81.3)">19</text>
<text x="194.2" y="80.7" transform="rotate(-90 194.2 80.7)">6</text>
<text x="196.7" y="80.7" transform="rotate(-90 196.7 80.7)">5</text>
<text x="199.3" y="80.7" transform="rotate(-90 199.3 80.7)">4</text>
<text x="201.8" y="80.7" transform="rotate(-90 201.8 80.7)">3</text>
<text x="248.8" y="80.7" transform="rotate(-90 248.8 80.7)">6</text>
<text x="251.3" y="80.7" transform="rotate(-90 251.3 80.7)">5</text>
<text x="253.9" y="80.7" transform="rotate(-90 253.9 80.7)">4</text>
<text x="256.4" y="80.7" transform="rotate(-90 256.4 80.7)">3</text>
<text x="33.6" y="86.2">19</text>
<text x="33.6" y="88.8">21</text>
<text x="55.2" y="86.2">20</text>
<text x="55.2" y="88.8">22</text>
<text x="33.6" y="91.3">23</text>
<text x="33.6" y="93.8">25</text>
<text x="55.2" y="91.3">24</text>
<text x="55.2" y="93.8">26</text>
<text x="33.6" y="96.4">27</text>
<text x="33.6" y="98.9">29</text>
<text x="33.6" y="101.5">31</text>
<text x="55.2" y="96.4">28</text>
<text x="55.2" y="98.9">30</text>
<text x="55.2" y="101.5">32</text>
<text x="33.6" y="104">33</text>
<text x="33.6" y="106.5">35</text>
<text x="55.2" y="104">34</text>
<text x="55.2" y="106.5">36</text>
<text x="33.6" y="109.1">37</text>
<text x="33.6" y="111.6">39</text>
<text x="55.2" y="109.1">38</text>
<text x="55.2" y="111.6">40</text>
<text x="33.6" y="114.2">41</text>
<text x="33.6" y="116.7">43</text>
<text x="33.6" y="119.2">45</text>
<text x="55.2" y="114.2">42</text>
<text x="55.2" y="116.7">44</text>
<text x="55.2" y="119.2">46</text>
<text x="33.6" y="121.8">47</text>
<text x="33.6" y="124.3">49</text>
<text x="55.2" y="121.8">48</text>
<text x="55.2" y="124.3">50</text>
<text x="33.6" y="126.9">51</text>
<text x="33.6" y="129.4">53</text>
<text x="33.6" y="131.9">55</text>
<text x="55.2" y="126.9">52</text>
<text x="55.2" y="129.4">54</text>
<text x="55.2" y="131.9">56</text>
<text x="33.6" y="134.5">57</text>
<text x="33.6" y="137">59</text>
<text x="55.2" y="134.5">58</text>
<text x="55.2" y="137">60</text>
</g>
</svg>
